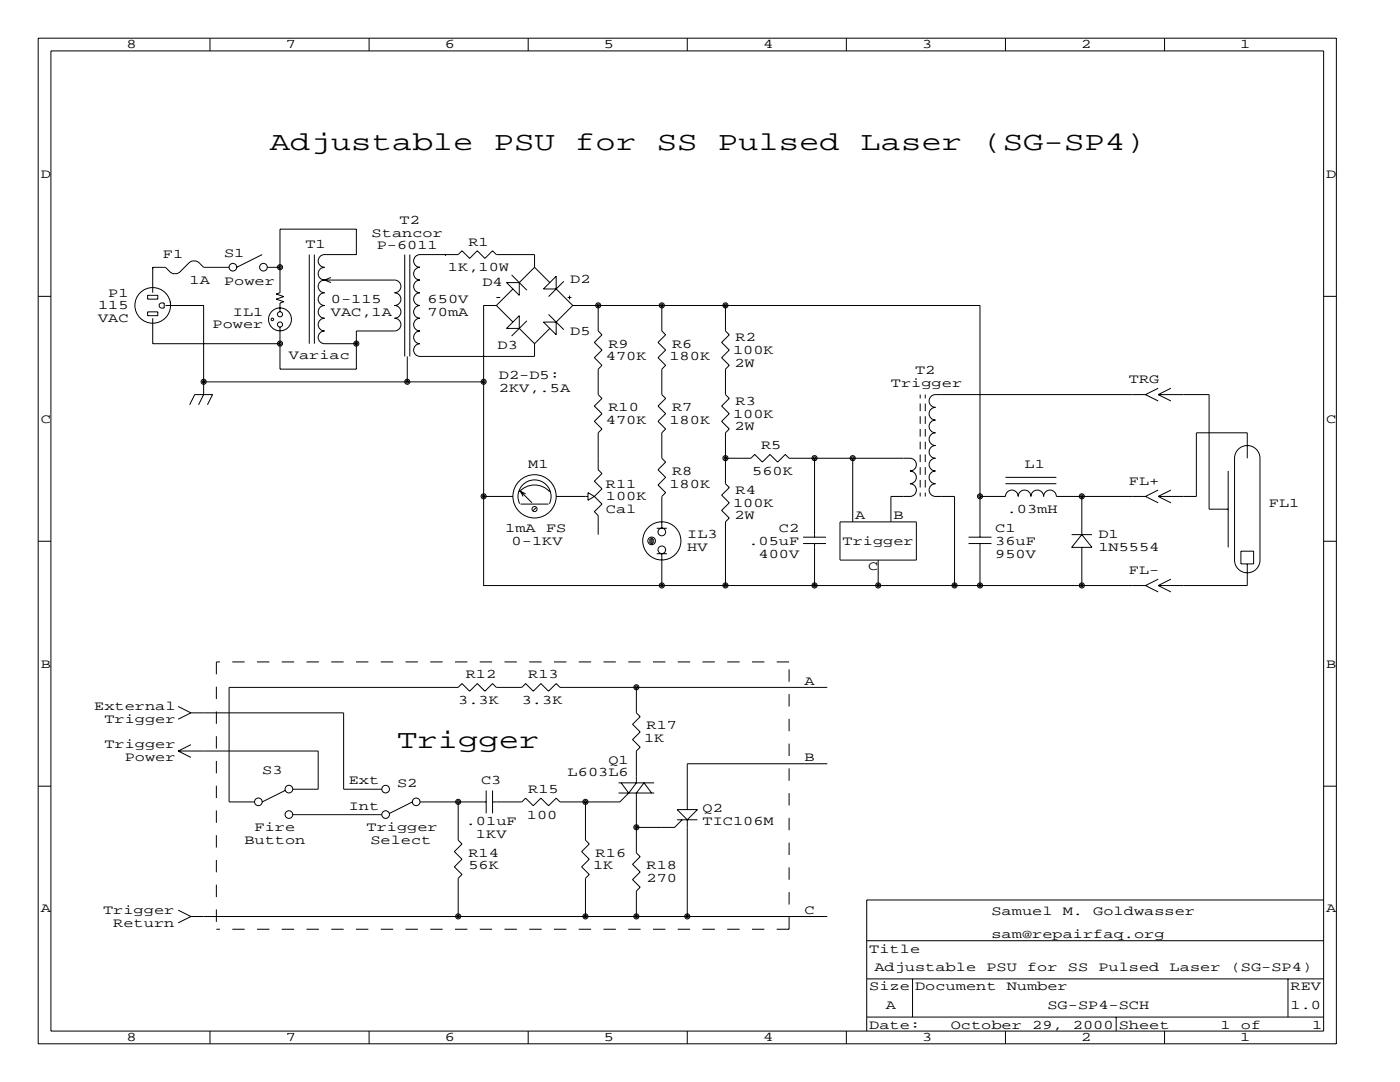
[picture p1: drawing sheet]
<svg xmlns="http://www.w3.org/2000/svg" width="279mm" height="216mm" viewBox="0 0 279 216" stroke-linecap="round" stroke-linejoin="round" font-family="sans-serif">
<g fill="none" stroke="#000" stroke-width=".2">
<path d="M7.6 7.6h259.1v200.7h-259.1zM10.2 10.2h254v195.5h-254zM41.9 7.6v2.6M73.7 7.6v2.6M105.4 7.6v2.6M137.2 7.6v2.6M168.9 7.6v2.6M200.7 7.6v2.6M232.4 7.6v2.6M7.6 59.1h2.6M29.5 58.9h2v.8h-2zM30.5 53.3h.1"/>
<path d="M30.5 53.3h2.5l1 1.1 .5 .2h.8l.5-.2 2-2.1 .6-.2h.7l.5 .2 1 1h5.1M30.5 53.3v5.1M52.3 50.8l-5.1 2.5M53.3 53.3h2.6M61.7 50.8v17.8M62.7 50.8v17.8M64.8 55.9h13.9a1.27 1.27 0 0 1 1.3 1.3 1.27 1.27 0 0 1-1.3 1.2 1.27 1.27 0 0 1 1.3 1.3 1.27 1.27 0 0 1-1.3 1.3 1.27 1.27 0 0 1 1.3 1.2 1.27 1.27 0 0 1-1.3 1.3 1.27 1.27 0 0 1 1.3 1.3 1.27 1.27 0 0 1-1.3 1.2h-7.6v7.7h-15.2v-8.4M64.8 55.9a1.27 1.27 0 0 1-1.3-1.3 1.27 1.27 0 0 1 1.3-1.3 1.27 1.27 0 0 1-1.3-1.2 1.27 1.27 0 0 1 1.3-1.3h6.3v-5.1h-15.2v12.7l-.8 .3 1.5 .5-1.5 .5 1.5 .5-.7 .3v1.7M64.8 55.9a1.27 1.27 0 0 0-1.3 1.3 1.27 1.27 0 0 0 1.3 1.2 1.27 1.27 0 0 0-1.3 1.3 1.27 1.27 0 0 0 1.3 1.3 1.27 1.27 0 0 0-1.3 1.2 1.27 1.27 0 0 0 1.3 1.3 1.27 1.27 0 0 0-1.3 1.3 1.27 1.27 0 0 0 1.3 1.2 1.27 1.27 0 0 0-1.3 1.3 1.27 1.27 0 0 0 1.3 1.3h6.3M64.8 55.9l1.2 .5M66 55.4l-1.2 .5M80.8 50.8v20.3"/>
<path d="M81.8 50.8v20.3M88.9 50.8h.1M99.1 59.4h.7M101.1 56.4h2.5v2.5zM102.1 54.9l3.1 3M102.4 57.7l-3.3 3.3M106.7 53.3v-2.5h-7.6l-.8-.8-1.5 1.6-1.6-1.6-1.5 1.6-1.5-1.6-.8 .8h-7.6a1.27 1.27 0 0 0-1.3 1.3 1.27 1.27 0 0 0 1.3 1.2 1.27 1.27 0 0 0-1.3 1.3 1.27 1.27 0 0 0 1.3 1.3 1.27 1.27 0 0 0-1.2 1.3 1.27 1.27 0 0 0 1.2 1.2 1.27 1.27 0 0 0-1.3 1.3 1.27 1.27 0 0 0 1.3 1.3 1.27 1.27 0 0 0-1.3 1.2 1.27 1.27 0 0 0 1.3 1.3 1.27 1.27 0 0 0-1.3 1.3 1.27 1.27 0 0 0 1.3 1.2 1.27 1.27 0 0 0-1.3 1.3 1.27 1.27 0 0 0 1.3 1.3 1.27 1.27 0 0 0-1.2 1.3 1.27 1.27 0 0 0 1.2 1.2h22.9v-2.5M106.7 53.3l-3.1 3.1M106.7 53.3l3 3.1M108.5 57.7l2.5-2.6v2.6zM111 57.7l3.3 3.3M112.5 56.1l-3 3.1"/>
<path d="M113.3 59.4h.7M113.7 59v.7M264.2 59.1h2.5M29.5 62.2h2v.8h-2zM30.5 63.5v5.1h25.4M32 60.5h.8v1h-.5a.51 .51 0 0 1-.5-.4 .51 .51 0 0 1 .2-.6zM33 61h7.6v17.7l-1 2.1M34 60.2v1M40.6 76.2h55.9M81.3 71.1v5.1M99.1 61l3.3 3.3M99.1 61h-2.6v55.8h132.1"/>
<path d="M101.1 65.5l2.5-2.5v2.5zM103.6 65.5l3.1 3.1M105.2 64l-3.1 3.1M108.5 64.3h2.5v2.5zM109.5 62.7l3 3.1M109.7 65.5l-3 3.1M114.3 61l-3.3 3.3M114.3 61h81.3v46.2M119.4 61v5l.7 .8-1.5 1.5 1.5 1.5-1.5 1.6 1.5 1.5-.7 .8v5l.7 .8-1.5 1.5 1.5 1.5-1.5 1.6 1.5 1.5-.7 .8v7.3l.7 .8-1.5 1.5 1.5 1.5-1.5 1.6M132.1 61v5l.7 .8-1.5 1.5 1.5 1.5-1.5 1.6 1.5 1.5-.7 .8v5l.7 .8-1.5 1.5 1.5 1.5-1.5 1.6 1.5 1.5-.7 .8v5l.7 .8-1.5 1.5 1.5 1.5-1.5 1.6 1.5 1.5-.7 .8v6.3M144.8 61v5l.7 .8-1.5 1.5 1.5 1.5-1.5 1.6 1.5 1.5-.7 .8v5l.7 .8-1.5 1.5 1.5 1.5-1.5 1.6 1.5 1.5-.7 .8v10.1l.7 .8-1.5 1.5 1.5 1.5-1.5 1.6 1.5 1.5-.7 .7v12.7M183.6 78.7v.8"/>
<path d="M184.7 78.7v.8M228.6 78.7h-41.9a1.27 1.27 0 0 0-1.3 1.3 1.27 1.27 0 0 0 1.3 1.3 1.27 1.27 0 0 0-1.3 1.3 1.27 1.27 0 0 0 1.3 1.2 1.27 1.27 0 0 0-1.3 1.3 1.27 1.27 0 0 0 1.3 1.3 1.27 1.27 0 0 0-1.3 1.2 1.27 1.27 0 0 0 1.3 1.3 1.27 1.27 0 0 0-1.3 1.3 1.27 1.27 0 0 0 1.3 1.2 1.27 1.27 0 0 0-1.3 1.3 1.27 1.27 0 0 0 1.3 1.3 1.27 1.27 0 0 0-1.3 1.3 1.27 1.27 0 0 0 1.3 1.2 1.27 1.27 0 0 0-1.3 1.3 1.27 1.27 0 0 0 1.3 1.3h3.8v17.7M228.6 78.7l2.5 1.3M231.1 78.7h10.2v22.9h3.8M231.1 77.5l-2.5 1.2M231.1 78.7l2.6 1.3M233.7 77.5l-2.6 1.2M37.8 80.8l1.1-2.1h3.5l-1 2.1M96.5 99.1h5.9M103.7 98.1a4.1 4.1 0 0 1 6 0M103.9 98l2.3 2.3M103.9 98l1 .6"/>
<path d="M103.9 98l.5 1.1M111 99.1h6.3M117.3 98.3l1.3 .8-1.3 .7zM118.6 99.1l1.5 1.5-1.5 1.5 .8 .8v3.8M144.8 91.4h5.1l.7-.7 1.5 1.5 1.6-1.5 1.5 1.5 1.5-1.5 .8 .7h24.1a1.27 1.27 0 0 1 1.3 1.3 1.27 1.27 0 0 1-1.3 1.3 1.27 1.27 0 0 1 1.3 1.3 1.27 1.27 0 0 1-1.3 1.2 1.27 1.27 0 0 1 1.3 1.3 1.27 1.27 0 0 1-1.3 1.3h-3.8v5M144.8 91.4h.1M162.6 91.4v15.8M170.2 91.4v12.7M183.6 80.5v1.5M183.6 83.1v1.5M183.6 85.6v1.5M183.6 88.1v1.6"/>
<path d="M183.6 90.7v1.5M183.6 93.2v1.5M183.6 95.8v1.5M183.6 98.3v.8M184.7 80.5v1.5M184.7 83.1v1.5M184.7 85.6v1.5M184.7 88.1v1.6M184.7 90.7v1.5M184.7 93.2v1.5M184.7 95.8v1.5M184.7 98.3v.8"/>
<path d="M195.6 99.1h5.1a1.27 1.27 0 0 1 1.2-1.3 1.27 1.27 0 0 1 1.3 1.3 1.27 1.27 0 0 1 1.3-1.3 1.27 1.27 0 0 1 1.2 1.3 1.27 1.27 0 0 1 1.3-1.3 1.27 1.27 0 0 1 1.3 1.3 1.27 1.27 0 0 1 1.2-1.3 1.27 1.27 0 0 1 1.3 1.3h17.8M200.7 96.5h10.1M200.7 95.2h10.1M215.9 99.1v7.6M228.6 99.1l2.5 1.2M231.1 97.8l-2.5 1.3M231.1 99.1l2.6 1.2M233.7 97.8l-2.6 1.3M245.1 94v15.2M247.3 89.5a2.54 2.54 0 0 1 2.7-.3 2.54 2.54 0 0 1 1.5 2.2v20.4a2.54 2.54 0 0 1-2.6 2.5 2.54 2.54 0 0 1-2.5-2.5v-20.4a2.54 2.54 0 0 1 .9-1.9zM248.7 88.9h.5M248.9 91.4v-5h-10.1v12.7h-7.7"/>
<path d="M7.6 108h2.6M103.7 100.5a3.3 3.3 0 0 1 3-4.7 3.3 3.3 0 0 1 2.9 4.7M103.9 100.6h5.6M106.9 101.3l-.5 .6M129.5 107.7h1.1M129.5 107.9h1.1M129.5 108.2h1.1M129.8 107.4h.5M129.8 108.5h.5M131.1 105.4h2M131.1 110.5h2M132.1 110.5v6.3"/>
<path d="M160.3 108.5h4.5M160.3 107.2h4.5M162.6 108.5v8.3M167.6 104.1h15.3v7.7h-15.3zM175.3 111.8v5M193.3 108.5h4.6M193.3 107.2h4.6M195.6 108.5v8.3M213.9 106.7h4M215.9 109.2v7.6M215.9 106.7l2 2.5h-4zM228.6 116.8l2.5 1.3"/>
<path d="M231.1 115.6l-2.5 1.2M231.1 116.8l2.6 1.3M233.7 115.6l-2.6 1.2M247.6 110h2.6v2.5h-2.6zM248.9 112.5v4.3h-17.8M264.2 108h2.5M127 137.2v5l.8 .8-1.6 1.5 1.6 1.5-1.6 1.6 1.6 1.5-.8 .8v6.3l-1.5 2M165.1 137.2h-53.3l-.8-.8-1.5 1.5-1.6-1.5-1.5 1.5-1.5-1.5-.8 .8h-5l-.8-.8-1.5 1.5-1.6-1.5-1.5 1.5-1.5-1.5-.8 .8h-45.7v22.8h5.1M7.6 156.9h2.6M35.6 149.9l2.5 1.2M35.6 149.9h27.9v7.6h-5.1M35.6 141l2.5 1.2"/>
<path d="M38.1 148.6l-2.5 1.3M38.1 142.2l-2.5 1.3M38.1 142.2h30.5v15.3h7.6M56.9 157.7l-4.6 2.3M97 157.7v4.6M98.3 157.7v4.6M123.4 156.2h7.2M123.4 158.2h7.2M124 156.2l1.5 2M125.5 158.2l-1.8 1.8h-11.9l-.8-.7-1.5 1.5-1.6-1.5-1.5 1.5-1.5-1.5-.8 .7h-5.8M130 158.2l-1.5-2-1.5 2v12l.8 .7-1.6 1.6 1.6 1.5-1.6 1.5 1.6 1.5-.8 .8v5.1M165.1 152.4h-27.9v9.1"/>
<path d="M264.2 156.9h2.5M58.4 162.6h17.8M82.3 160l-4.6 2.3M83.8 160h13.2M91.4 160v7.6l.8 .8-1.5 1.5 1.5 1.5-1.5 1.6 1.5 1.5-.8 .8v7.6M116.8 160h.1M116.8 160v7.6l.8 .8-1.5 1.5 1.5 1.5-1.5 1.6 1.5 1.5-.8 .8v7.6M127 165.1h.1M135.1 161.5h4.1l-2 2.1zM135.1 163.6h4.1M136.1 163.6l-1.5 1.5h-7.6M137.2 163.6v19.3"/>
<path d="M264.2 179.6h-91.2v26.1M35.6 181.6l2.5 1.3M38.1 182.9l-2.5 1.2M38.1 182.9h127M173 195.3h91.2M173 187.7h91.2M182.1 195.3v7.6M257 195.3v7.6M41.9 205.7v2.6M73.7 205.7v2.6M105.4 205.7v2.6M137.2 205.7v2.6"/>
<path d="M168.9 205.7v2.6M173 202.9h91.2M200.7 205.7v2.6M222.8 202.9v2.8M232.4 205.7v2.6"/>
<circle cx="46.5" cy="53.3" r=".76"/>
<circle cx="52.6" cy="53.3" r=".76"/>
<circle cx="55.9" cy="53.3" r=".51"/>
<circle cx="55.9" cy="53.3" r=".25"/>
<circle cx="30.5" cy="60.9" r="3.6"/>
<circle cx="40.6" cy="76.2" r=".51"/>
<circle cx="40.6" cy="76.2" r=".25"/>
<circle cx="54.4" cy="63.7" r=".25"/>
<circle cx="55.9" cy="63.7" r="2.29"/>
<circle cx="55.9" cy="68.6" r=".51"/>
<circle cx="55.9" cy="62.7" r=".51"/>
<circle cx="55.9" cy="64.7" r=".51"/>
<circle cx="55.9" cy="68.6" r=".25"/>
<circle cx="71.1" cy="68.6" r=".51"/>
<circle cx="71.1" cy="68.6" r=".25"/>
<circle cx="81.3" cy="76.2" r=".51"/>
<circle cx="81.3" cy="76.2" r=".25"/>
<circle cx="96.5" cy="76.2" r=".51"/>
<circle cx="96.5" cy="76.2" r=".25"/>
<circle cx="119.4" cy="60.9" r=".51"/>
<circle cx="119.4" cy="60.9" r=".25"/>
<circle cx="132.1" cy="60.9" r=".51"/>
<circle cx="132.1" cy="60.9" r=".25"/>
<circle cx="144.8" cy="60.9" r=".51"/>
<circle cx="144.8" cy="60.9" r=".25"/>
<circle cx="96.5" cy="99" r=".51"/>
<circle cx="96.5" cy="99" r=".25"/>
<circle cx="106.7" cy="99" r="4.3"/>
<circle cx="144.8" cy="91.4" r=".51"/>
<circle cx="144.8" cy="91.4" r=".25"/>
<circle cx="162.6" cy="91.4" r=".51"/>
<circle cx="162.6" cy="91.4" r=".25"/>
<circle cx="170.2" cy="91.4" r=".51"/>
<circle cx="170.2" cy="91.4" r=".25"/>
<circle cx="195.6" cy="99" r=".51"/>
<circle cx="195.6" cy="99" r=".25"/>
<circle cx="215.9" cy="99" r=".51"/>
<circle cx="215.9" cy="99" r=".25"/>
<circle cx="106.7" cy="101.6" r=".51"/>
<circle cx="130" cy="107.9" r=".76"/>
<circle cx="132.1" cy="107.9" r="3.8"/>
<circle cx="132.1" cy="116.8" r=".51"/>
<circle cx="132.1" cy="106.2" r=".76"/>
<circle cx="132.1" cy="109.7" r=".76"/>
<circle cx="132.1" cy="116.8" r=".25"/>
<circle cx="144.8" cy="116.8" r=".51"/>
<circle cx="144.8" cy="116.8" r=".25"/>
<circle cx="162.6" cy="116.8" r=".51"/>
<circle cx="162.6" cy="116.8" r=".25"/>
<circle cx="175.3" cy="116.8" r=".51"/>
<circle cx="175.3" cy="116.8" r=".25"/>
<circle cx="190.5" cy="116.8" r=".51"/>
<circle cx="190.5" cy="116.8" r=".25"/>
<circle cx="195.6" cy="116.8" r=".51"/>
<circle cx="195.6" cy="116.8" r=".25"/>
<circle cx="215.9" cy="116.8" r=".51"/>
<circle cx="215.9" cy="116.8" r=".25"/>
<circle cx="127" cy="137.1" r=".51"/>
<circle cx="127" cy="137.1" r=".25"/>
<circle cx="51.6" cy="160" r=".76"/>
<circle cx="57.7" cy="157.5" r=".76"/>
<circle cx="77" cy="157.5" r=".76"/>
<circle cx="83.1" cy="160" r=".76"/>
<circle cx="91.4" cy="160" r=".51"/>
<circle cx="91.4" cy="160" r=".25"/>
<circle cx="116.8" cy="160" r=".51"/>
<circle cx="116.8" cy="160" r=".25"/>
<circle cx="57.7" cy="162.5" r=".76"/>
<circle cx="77" cy="162.5" r=".76"/>
<circle cx="127" cy="165.1" r=".51"/>
<circle cx="127" cy="165.1" r=".25"/>
<circle cx="91.4" cy="182.9" r=".51"/>
<circle cx="91.4" cy="182.9" r=".25"/>
<circle cx="116.8" cy="182.9" r=".51"/>
<circle cx="116.8" cy="182.9" r=".25"/>
<circle cx="127" cy="182.9" r=".51"/>
<circle cx="127" cy="182.9" r=".25"/>
<circle cx="137.2" cy="182.9" r=".51"/>
<circle cx="137.2" cy="182.9" r=".25"/>
</g>
<path d="M43.2 132.1v53.3M157.5 132.1h-114.3M157.5 185.4h-114.3M157.5 185.4v-53.3" fill="none" stroke="#000" stroke-width=".2" stroke-dasharray="2.5" stroke-linecap="butt"/>
<g font-size="5.3">
<text x="53.8" y="30">Adjustable</text>
<text x="98.6" y="30">PSU</text>
<text x="114.8" y="30">for</text>
<text x="131.1" y="30">SS</text>
<text x="143.3" y="30">Pulsed</text>
<text x="171.7" y="30">Laser</text>
<text x="196.1" y="30">(SG-SP4)</text>
<text x="79.2" y="149.4">Trigger</text>
</g>
<g font-size="2.6">
<text x="25.3" y="9.7">8</text>
<text x="57" y="9.7">7</text>
<text x="88.8" y="9.7">6</text>
<text x="120.5" y="9.7">5</text>
<text x="152.3" y="9.7">4</text>
<text x="184" y="9.7">3</text>
<text x="215.8" y="9.7">2</text>
<text x="247.5" y="9.7">1</text>
<text x="8.1" y="35.5">D</text>
<text x="264.7" y="35.5">D</text>
<text x="74.2" y="47.2">Stancor</text>
<text x="79.8" y="44.7">T2</text>
<text x="32.5" y="51.6">F1</text>
<text x="44.7" y="51.3">S1</text>
<text x="61" y="49.5">T1</text>
<text x="75.2" y="49.8">P-6011</text>
<text x="93.5" y="49">R1</text>
<text x="21.6" y="59.2">P1</text>
<text x="37.8" y="56.6">1A</text>
<text x="44.7" y="56.9">Power</text>
<text x="89.4" y="54.1">1K,10W</text>
<text x="96.3" y="57.1">D4</text>
<text x="113.8" y="56.4">D2</text>
<text x="19.6" y="61.7">115</text>
<text x="19.6" y="64.3">VAC</text>
<text x="42.4" y="65.5">Power</text>
<text x="46.5" y="63">IL1</text>
<text x="66" y="60.5">0-115</text>
<text x="66" y="63">VAC,1A</text>
<text x="85.3" y="60.5">650V</text>
<text x="85.3" y="63">70mA</text>
<text x="57.7" y="71.6">Variac</text>
<text x="99.3" y="69.6">D3</text>
<text x="113.8" y="66.8">D5</text>
<text x="120.9" y="71.9">470K</text>
<text x="121.4" y="69.3">R9</text>
<text x="133.6" y="71.9">180K</text>
<text x="134.1" y="69.3">R6</text>
<text x="146.3" y="70.6">100K</text>
<text x="146.8" y="68.1">R2</text>
<text x="99.6" y="75.7">D2-D5:</text>
<text x="146.6" y="73.2">2W</text>
<text x="177.8" y="77.2">Trigger</text>
<text x="182.6" y="74.7">T2</text>
<text x="225.3" y="76.5">TRG</text>
<text x="99.6" y="78.2">2KV,.5A</text>
<text x="121.4" y="82">R10</text>
<text x="134.1" y="82">R7</text>
<text x="146.3" y="83.3">100K</text>
<text x="146.8" y="80.8">R3</text>
<text x="8.1" y="84.3">C</text>
<text x="120.9" y="84.6">470K</text>
<text x="133.6" y="84.6">180K</text>
<text x="146.6" y="85.9">2W</text>
<text x="151.9" y="89.7">R5</text>
<text x="264.7" y="84.3">C</text>
<text x="105.4" y="93.5">M1</text>
<text x="134.1" y="94.7">R8</text>
<text x="150.1" y="94.7">560K</text>
<text x="204.5" y="93.5">L1</text>
<text x="120.9" y="97.3">R11</text>
<text x="120.9" y="99.8">100K</text>
<text x="133.6" y="97.3">180K</text>
<text x="146.3" y="101.1">100K</text>
<text x="146.8" y="98.6">R4</text>
<text x="225.3" y="96.8">FL+</text>
<text x="253.2" y="101.1">FL1</text>
<text x="100.8" y="106.2">1mA</text>
<text x="109" y="106.2">FS</text>
<text x="120.9" y="102.4">Cal</text>
<text x="137.2" y="107.4">IL3</text>
<text x="146.6" y="103.6">2W</text>
<text x="155.4" y="106.2">C2</text>
<text x="170.7" y="103.6">A</text>
<text x="178.3" y="103.6">B</text>
<text x="198.6" y="106.2">C1</text>
<text x="200.9" y="102.4">.03mH</text>
<text x="219.2" y="107.4">D1</text>
<text x="102.1" y="108.7">0-1KV</text>
<text x="137.2" y="110">HV</text>
<text x="149.4" y="108.7">.05uF</text>
<text x="151.4" y="111.3">400V</text>
<text x="168.1" y="108.7">Trigger</text>
<text x="173.2" y="113.8">C</text>
<text x="198.6" y="108.7">36uF</text>
<text x="198.6" y="111.3">950V</text>
<text x="219.2" y="110">1N5554</text>
<text x="225.3" y="114.6">FL-</text>
<text x="8.1" y="133.2">B</text>
<text x="93" y="135.4">R12</text>
<text x="105.4" y="135.4">R13</text>
<text x="160.5" y="136.7">A</text>
<text x="264.7" y="133.2">B</text>
<text x="18.8" y="141.7">External</text>
<text x="91.4" y="140.5">3.3K</text>
<text x="104.1" y="140.5">3.3K</text>
<text x="20.8" y="149.4">Trigger</text>
<text x="20.8" y="144.3">Trigger</text>
<text x="128.5" y="148.1">1K</text>
<text x="129" y="145.5">R17</text>
<text x="24.9" y="151.9">Power</text>
<text x="52.3" y="154.4">S3</text>
<text x="113.3" y="154.9">L603L6</text>
<text x="121.4" y="152.4">Q1</text>
<text x="160.5" y="151.9">B</text>
<text x="69.6" y="161.5">Int</text>
<text x="69.6" y="156.5">Ext</text>
<text x="79.2" y="157">S2</text>
<text x="96" y="156.5">C3</text>
<text x="105.4" y="158.2">R15</text>
<text x="50.8" y="165.9">Fire</text>
<text x="73.2" y="165.9">Trigger</text>
<text x="93" y="164.6">.01uF</text>
<text x="95" y="167.1">1KV</text>
<text x="105.2" y="163.3">100</text>
<text x="140.2" y="162.1">Q2</text>
<text x="140.2" y="164.6">TIC106M</text>
<text x="48.8" y="168.4">Button</text>
<text x="73.9" y="168.4">Select</text>
<text x="93.5" y="170.9">R14</text>
<text x="93.5" y="173.5">56K</text>
<text x="118.4" y="173.5">1K</text>
<text x="118.9" y="170.9">R16</text>
<text x="129" y="173.5">R18</text>
<text x="129" y="176">270</text>
<text x="8.1" y="182.1">A</text>
<text x="20.6" y="182.4">Trigger</text>
<text x="22.6" y="184.9">Return</text>
<text x="160.5" y="182.4">C</text>
<text x="197.9" y="182.6">Samuel</text>
<text x="212.1" y="182.6">M.</text>
<text x="218.2" y="182.6">Goldwasser</text>
<text x="264.7" y="182.1">A</text>
<text x="173.5" y="190.2">Title</text>
<text x="197.9" y="187.2">sam@repairfaq.org</text>
<text x="173.5" y="197.6">Size Document</text>
<text x="174.5" y="193.8">Adjustable</text>
<text x="196.8" y="193.8">PSU</text>
<text x="200.9" y="197.6">Number</text>
<text x="205" y="193.8">for</text>
<text x="213.1" y="193.8">SS</text>
<text x="219.2" y="193.8">Pulsed</text>
<text x="233.4" y="193.8">Laser</text>
<text x="245.6" y="193.8">(SG-SP4)</text>
<text x="257.6" y="197.6">REV</text>
<text x="176.8" y="201.4">A</text>
<text x="209" y="201.4">SG-SP4-SCH</text>
<text x="257.6" y="201.4">1.0</text>
<text x="25.3" y="207.8">8</text>
<text x="57" y="207.8">7</text>
<text x="88.8" y="207.8">6</text>
<text x="120.5" y="207.8">5</text>
<text x="152.3" y="207.8">4</text>
<text x="173.5" y="205.2">Date:</text>
<text x="184" y="207.8">3</text>
<text x="189.7" y="205.2">October</text>
<text x="206" y="205.2">29,</text>
<text x="214.1" y="205.2">2000 Sheet</text>
<text x="215.8" y="207.8">2</text>
<text x="243.6" y="205.2">1</text>
<text x="247.5" y="207.8">1</text>
<text x="247.7" y="205.2">of</text>
<text x="261.9" y="205.2">1</text>
</g>
</svg>
